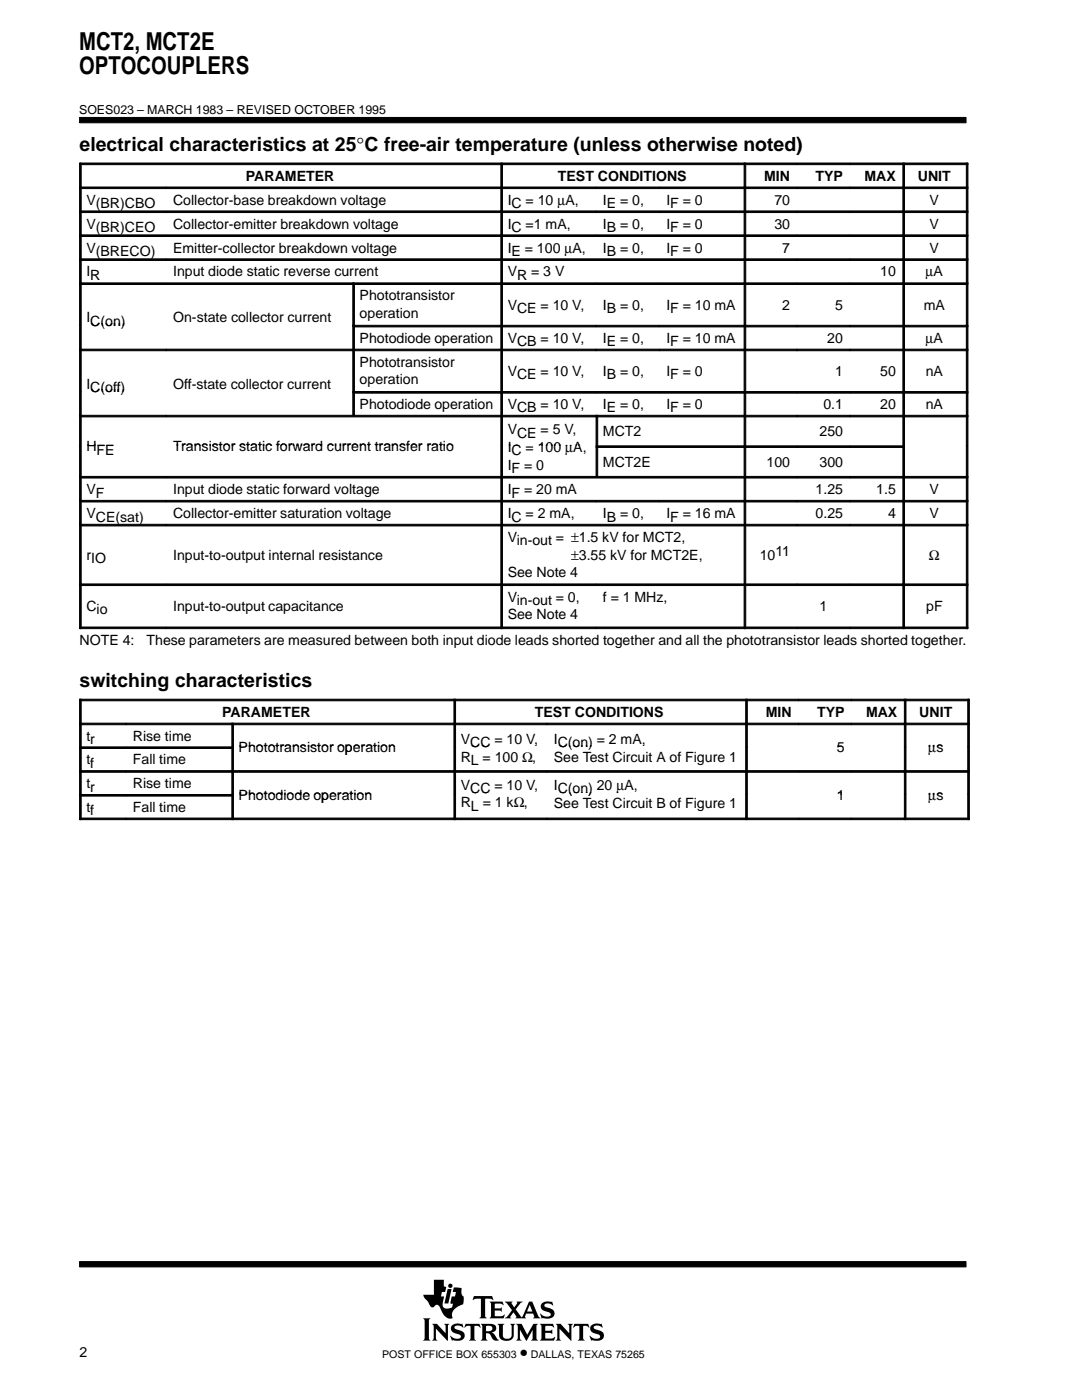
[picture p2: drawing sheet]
<svg xmlns="http://www.w3.org/2000/svg" width="216mm" height="279mm" viewBox="0 0 216 279" stroke-linecap="round" stroke-linejoin="round" font-family="sans-serif">
<g fill="#000" stroke="#000" stroke-width=".2">
<path d="M15.9 23.4h176.9v1.1h-176.9z" fill-rule="evenodd"/>
<path d="M15.9 251.8h176.9v1h-176.9z" fill-rule="evenodd"/>
</g>
<g fill="#000">
<path d="M89.3 257.3h.8l-.6 2.8h-.8z"/>
<path d="M84.4 263.1h1.5l-.3 .3v3.8l.3 .3h-1.5l.3-.5v-3.4z" fill-rule="evenodd"/>
<path d="M86.2 264.2h1l1.7 1.9v-1.5l-.3-.4h1.1l-.3 .3v3.1l-2.4-2.4v1.9l.3 .4h-1.1l.3-.5v-2.3z" fill-rule="evenodd"/>
<path d="M86.6 255.4h2v1.3l.4 .2-.2 .9h-.6l-.2 .9h.6l-.2 1.1a1.11 1.11 0 0 0 .3 1.3l.6 .1 .9-.3 .2-.7-.5-.1 .2-1.4h.7l.2-.9h-.7l.3-.9 1.5 .2v.9l.1 .5 .3 .2v1a.54 .54 0 0 1-.4 .7l-.4 .2a2.35 2.35 0 0 0-1.5 1.6v.4a.29 .29 0 0 1 .1 .3 .29 .29 0 0 1-.2 .2l-.1 .1a2.21 2.21 0 0 1-2-1.9l-.1-.1a.68 .68 0 0 0-.5-.8 .68 .68 0 0 0-.8 .4 .88 .88 0 0 1-1.1-.8l-.8-1-.2-.6h2.1z" fill-rule="evenodd"/>
<path d="M90.2 264.5a2.17 2.17 0 0 1 1.9-.2l.1-.2 .3 .8-.8-.3h-.7a.36 .36 0 0 0-.3 .4 .36 .36 0 0 0 .4 .3l.3 .1a1.19 1.19 0 0 1 1.3 1.5l-.1 .1a1.23 1.23 0 0 1-1.1 .6l-1.1-.1-.2 .1-.4-1h.1a1.37 1.37 0 0 0 2.1 .2 .6 .6 0 0 0-.8-.6 1.08 1.08 0 0 1-1-.5 1.08 1.08 0 0 1 0-1.1z" fill-rule="evenodd"/>
<path d="M92.9 264.2h2.8l.2 .8-.5-.4h-.6l-.1 .1v2.4l.3 .4h-1.4l.2-.2 .1-.3v-2.3l-.7-.1-.6 .4z" fill-rule="evenodd"/>
<path d="M94.6 258.7h3.6l.2 .8-.7-.3-.9 .1v3.4l.3 .4h-1.4l.3-.4v-3.4l-1-.1-.7 .2z" fill-rule="evenodd"/>
<path d="M95.9 264.2h2.1a.85 .85 0 0 1 1 .8 .85 .85 0 0 1-.9 .9l.4 .3 .7 1 .4 .2-.2 .1a1.11 1.11 0 0 1-1.4-.9l-.3-.4-.7-.1v1l.3 .4h-1.4l.3-.5v-2.3z" fill-rule="evenodd"/>
<path d="M97.7 259.8h2.6l.2 .7-.7-.3h-1.1v.9h1.1l.3-.2v.9l-.3-.2-1.1-.1v1.1l.1 .1h1.3l.5-.4 .1 .1-.2 .7h-2.8l.3-.6v-2.2z" fill-rule="evenodd"/>
<path d="M99.3 264.2h1.3l-.3 .3 .1 2.2 .2 .4 .8 .1a.73 .73 0 0 0 .7-.8v-1.9l-.3-.3h1l-.3 .3v2a1.56 1.56 0 0 1-1.3 1.1 1.56 1.56 0 0 1-1.5-.6l-.1-2.5z" fill-rule="evenodd"/>
<path d="M103 264.2h1.1l1.1 2.2 1.2-2.2h.9l-.3 .4v2.5l.4 .4h-1.4l.3-.4v-1.7l-1.3 2.2-1.3-2.3v1.8l.4 .4h-1.1l.3-.5v-2.3z" fill-rule="evenodd"/>
<path d="M100.7 259.8h1.6l-.2 .4 .5 .7 .6-.8-.1-.3h1.2l-.5 .3-.9 1.2 1 1.5a.22 .22 0 0 0 .3 0 .22 .22 0 0 0 .1-.2l1.3-2.8h.6l1.2 2.8 .4 .5-1.4-.1a.24 .24 0 0 0 .2-.1 .24 .24 0 0 0 0-.3l-.2-.4h-1.4l-.3 .6 .3 .3h-2.2l.2-.4-.5-.8-.7 .9 .2 .3h-1.3l.5-.4 1-1.2z" fill-rule="evenodd"/>
<path d="M108.1 260.2l.1-.1a1.87 1.87 0 0 1 1.4-.3l.4 .1 .2-.2 .2 .8-1.1-.4a.44 .44 0 0 0-.7 .4 .44 .44 0 0 0 .6 .4 1.34 1.34 0 0 1 1.4 1.4 1.13 1.13 0 0 1-1.1 .9l-.8-.1a.37 .37 0 0 0-.6 .1l-.3-1 .1-.1 .6 .5 .8 .2a.47 .47 0 0 0 .6-.5 .47 .47 0 0 0-.5-.5h-.2a1.11 1.11 0 0 1-1.2-1.6z" fill-rule="evenodd"/>
<path d="M107.7 264.2h2.6l.2 .8-.6-.4-1.1 .1v.9h1l.4-.3v.9l-.3-.2h-1.1v1.1h1.4l.5-.3-.2 .7h-2.8l.3-.5v-2.3z" fill-rule="evenodd"/>
<path d="M110.9 264.2h1l1.7 1.9v-1.5l-.3-.4h1l-.3 .4v3l-2.4-2.4v1.9l.3 .4h-1l.3-.4v-2.5z" fill-rule="evenodd"/>
<path d="M114.6 264.2h2.8l.2 .8-.5-.4h-.6l-.1 .1v2.4l.3 .4h-1.4l.3-.4v-2.4l-.1-.1h-.6l-.6 .4z" fill-rule="evenodd"/>
<path d="M118 264.5a2.12 2.12 0 0 1 1.9-.2l.1-.2 .3 .8-.8-.3h-.7a.35 .35 0 0 0-.3 .2 .35 .35 0 0 0 .2 .4l.5 .2a1.16 1.16 0 0 1 1.2 1.6 1.23 1.23 0 0 1-1.1 .6l-1.1-.1-.2 .1-.4-1 .9 .5 .7 .1a.47 .47 0 0 0 .6-.5 .47 .47 0 0 0-.6-.4 1.29 1.29 0 0 1-1.4-1.5z" fill-rule="evenodd"/>
<circle cx="89.9" cy="256.6" r=".43"/>
</g>
<g fill="#fff">
<path d="M105.7 260.4l.5 1.3h-1z"/>
<path d="M97 264.7l.6-.1a.56 .56 0 0 1 .7 .5 .56 .56 0 0 1-.7 .6h-.6z" fill-rule="evenodd"/>
</g>
<g fill="#000" stroke="#000" stroke-width=".2">
<path d="M15.9 32.5h.3v4.8h-.3z" fill-rule="evenodd"/>
<path d="M15.9 32.5h84v.4h-84z" fill-rule="evenodd"/>
<path d="M15.9 37.3h.3v4.8h-.3z" fill-rule="evenodd"/>
<path d="M15.9 37.3h17.3v.3h-17.3z" fill-rule="evenodd"/>
<path d="M33.2 37.3h66.7v.3h-66.7z" fill-rule="evenodd"/>
<path d="M99.9 32.5h.4v4.8h-.4z" fill-rule="evenodd"/>
<path d="M99.9 32.5h48.6v.4h-48.6z" fill-rule="evenodd"/>
<path d="M99.9 37.3h.4v4.8h-.4z" fill-rule="evenodd"/>
<path d="M99.9 37.3h19v.3h-19z" fill-rule="evenodd"/>
<path d="M118.9 37.3h12.7v.3h-12.7z" fill-rule="evenodd"/>
<path d="M131.6 37.3h16.9v.3h-16.9z" fill-rule="evenodd"/>
<path d="M148.5 32.5h.3v4.8h-.3z" fill-rule="evenodd"/>
<path d="M148.5 32.5h10.5v.4h-10.5z" fill-rule="evenodd"/>
<path d="M148.5 37.3h.3v4.8h-.3z" fill-rule="evenodd"/>
<path d="M148.5 37.3h10.5v.3h-10.5z" fill-rule="evenodd"/>
<path d="M159 32.5h10.6v.4h-10.6z" fill-rule="evenodd"/>
<path d="M159 37.3h10.6v.3h-10.6z" fill-rule="evenodd"/>
<path d="M169.6 32.5h10.5v.4h-10.5z" fill-rule="evenodd"/>
<path d="M169.6 37.3h10.5v.3h-10.5z" fill-rule="evenodd"/>
<path d="M180.2 32.5h.3v4.8h-.3z" fill-rule="evenodd"/>
<path d="M180.2 32.5h12.9v.4h-12.9z" fill-rule="evenodd"/>
<path d="M180.2 37.3h.3v4.8h-.3z" fill-rule="evenodd"/>
<path d="M180.2 37.3h12.9v.3h-12.9z" fill-rule="evenodd"/>
<path d="M192.8 32.5h.3v4.8h-.3z" fill-rule="evenodd"/>
<path d="M192.8 37.3h.3v4.8h-.3z" fill-rule="evenodd"/>
<path d="M15.9 42.1h.3v4.8h-.3z" fill-rule="evenodd"/>
<path d="M15.9 42.1h17.3v.3h-17.3z" fill-rule="evenodd"/>
<path d="M15.9 46.9h.3v4.7h-.3z" fill-rule="evenodd"/>
<path d="M15.9 46.9h17.3v.3h-17.3z" fill-rule="evenodd"/>
<path d="M15.9 51.7h.3v4.7h-.3z" fill-rule="evenodd"/>
<path d="M15.9 51.7h17.3v.3h-17.3z" fill-rule="evenodd"/>
<path d="M15.9 56.5h.3v8.4h-.3z" fill-rule="evenodd"/>
<path d="M15.9 56.5h17.3v.3h-17.3z" fill-rule="evenodd"/>
<path d="M33.2 42.1h66.7v.3h-66.7z" fill-rule="evenodd"/>
<path d="M33.2 46.9h66.7v.3h-66.7z" fill-rule="evenodd"/>
<path d="M33.2 51.7h66.7v.3h-66.7z" fill-rule="evenodd"/>
<path d="M33.2 56.5h37.2v.3h-37.2z" fill-rule="evenodd"/>
<path d="M70.4 56.5h.3v8.4h-.3z" fill-rule="evenodd"/>
<path d="M70.4 56.5h29.5v.3h-29.5z" fill-rule="evenodd"/>
<path d="M99.9 42.1h.4v4.8h-.4z" fill-rule="evenodd"/>
<path d="M99.9 42.1h19v.3h-19z" fill-rule="evenodd"/>
<path d="M99.9 46.9h.4v4.7h-.4z" fill-rule="evenodd"/>
<path d="M99.9 46.9h19v.3h-19z" fill-rule="evenodd"/>
<path d="M99.9 51.7h.4v4.7h-.4z" fill-rule="evenodd"/>
<path d="M99.9 51.7h48.6v.3h-48.6z" fill-rule="evenodd"/>
<path d="M99.9 56.5h.4v8.4h-.4z" fill-rule="evenodd"/>
<path d="M99.9 56.5h19v.3h-19z" fill-rule="evenodd"/>
<path d="M118.9 42.1h12.7v.3h-12.7z" fill-rule="evenodd"/>
<path d="M118.9 46.9h12.7v.3h-12.7z" fill-rule="evenodd"/>
<path d="M118.9 56.5h12.7v.3h-12.7z" fill-rule="evenodd"/>
<path d="M131.6 42.1h16.9v.3h-16.9z" fill-rule="evenodd"/>
<path d="M131.6 46.9h16.9v.3h-16.9z" fill-rule="evenodd"/>
<path d="M131.6 56.5h16.9v.3h-16.9z" fill-rule="evenodd"/>
<path d="M148.5 42.1h.3v4.8h-.3z" fill-rule="evenodd"/>
<path d="M148.5 42.1h10.5v.3h-10.5z" fill-rule="evenodd"/>
<path d="M148.5 46.9h.3v4.7h-.3z" fill-rule="evenodd"/>
<path d="M148.5 46.9h10.5v.3h-10.5z" fill-rule="evenodd"/>
<path d="M148.5 51.7h.3v4.7h-.3z" fill-rule="evenodd"/>
<path d="M148.5 51.7h10.5v.3h-10.5z" fill-rule="evenodd"/>
<path d="M148.5 56.5h.3v8.4h-.3z" fill-rule="evenodd"/>
<path d="M148.5 56.5h10.5v.3h-10.5z" fill-rule="evenodd"/>
<path d="M159 42.1h10.6v.3h-10.6z" fill-rule="evenodd"/>
<path d="M159 46.9h10.6v.3h-10.6z" fill-rule="evenodd"/>
<path d="M159 51.7h10.6v.3h-10.6z" fill-rule="evenodd"/>
<path d="M159 56.5h10.6v.3h-10.6z" fill-rule="evenodd"/>
<path d="M169.6 42.1h10.5v.3h-10.5z" fill-rule="evenodd"/>
<path d="M169.6 46.9h10.5v.3h-10.5z" fill-rule="evenodd"/>
<path d="M169.6 51.7h10.5v.3h-10.5z" fill-rule="evenodd"/>
<path d="M169.6 56.5h10.5v.3h-10.5z" fill-rule="evenodd"/>
<path d="M180.2 42.1h.3v4.8h-.3z" fill-rule="evenodd"/>
<path d="M180.2 42.1h12.9v.3h-12.9z" fill-rule="evenodd"/>
<path d="M180.2 46.9h.3v4.7h-.3z" fill-rule="evenodd"/>
<path d="M180.2 46.9h12.9v.3h-12.9z" fill-rule="evenodd"/>
<path d="M180.2 51.7h.3v4.7h-.3z" fill-rule="evenodd"/>
<path d="M180.2 51.7h12.9v.3h-12.9z" fill-rule="evenodd"/>
<path d="M180.2 56.5h.3v8.4h-.3z" fill-rule="evenodd"/>
<path d="M180.2 56.5h12.9v.3h-12.9z" fill-rule="evenodd"/>
<path d="M192.8 42.1h.3v4.8h-.3z" fill-rule="evenodd"/>
<path d="M192.8 46.9h.3v4.7h-.3z" fill-rule="evenodd"/>
<path d="M192.8 51.7h.3v4.7h-.3z" fill-rule="evenodd"/>
<path d="M192.8 56.5h.3v8.4h-.3z" fill-rule="evenodd"/>
<path d="M15.9 64.9h.3v4.8h-.3z" fill-rule="evenodd"/>
<path d="M15.9 69.7h.3v8.4h-.3z" fill-rule="evenodd"/>
<path d="M15.9 69.7h17.3v.3h-17.3z" fill-rule="evenodd"/>
<path d="M15.9 78.1h.3v4.8h-.3z" fill-rule="evenodd"/>
<path d="M33.2 69.7h37.2v.3h-37.2z" fill-rule="evenodd"/>
<path d="M70.4 64.9h.3v4.8h-.3z" fill-rule="evenodd"/>
<path d="M70.4 64.9h29.5v.3h-29.5z" fill-rule="evenodd"/>
<path d="M70.4 69.7h.3v8.4h-.3z" fill-rule="evenodd"/>
<path d="M70.4 69.7h29.5v.3h-29.5z" fill-rule="evenodd"/>
<path d="M70.4 78.1h.3v4.8h-.3z" fill-rule="evenodd"/>
<path d="M70.4 78.1h29.5v.4h-29.5z" fill-rule="evenodd"/>
<path d="M99.9 64.9h.4v4.8h-.4z" fill-rule="evenodd"/>
<path d="M99.9 64.9h19v.3h-19z" fill-rule="evenodd"/>
<path d="M99.9 69.7h.4v8.4h-.4z" fill-rule="evenodd"/>
<path d="M99.9 69.7h19v.3h-19z" fill-rule="evenodd"/>
<path d="M99.9 78.1h.4v4.8h-.4z" fill-rule="evenodd"/>
<path d="M99.9 78.1h19v.4h-19z" fill-rule="evenodd"/>
<path d="M118.9 64.9h12.7v.3h-12.7z" fill-rule="evenodd"/>
<path d="M118.9 69.7h12.7v.3h-12.7z" fill-rule="evenodd"/>
<path d="M118.9 78.1h12.7v.4h-12.7z" fill-rule="evenodd"/>
<path d="M131.6 64.9h16.9v.3h-16.9z" fill-rule="evenodd"/>
<path d="M131.6 69.7h16.9v.3h-16.9z" fill-rule="evenodd"/>
<path d="M131.6 78.1h16.9v.4h-16.9z" fill-rule="evenodd"/>
<path d="M148.5 64.9h.3v4.8h-.3z" fill-rule="evenodd"/>
<path d="M148.5 64.9h10.5v.3h-10.5z" fill-rule="evenodd"/>
<path d="M148.5 69.7h.3v8.4h-.3z" fill-rule="evenodd"/>
<path d="M148.5 69.7h10.5v.3h-10.5z" fill-rule="evenodd"/>
<path d="M148.5 78.1h.3v4.8h-.3z" fill-rule="evenodd"/>
<path d="M148.5 78.1h10.5v.4h-10.5z" fill-rule="evenodd"/>
<path d="M159 64.9h10.6v.3h-10.6z" fill-rule="evenodd"/>
<path d="M159 69.7h10.6v.3h-10.6z" fill-rule="evenodd"/>
<path d="M159 78.1h10.6v.4h-10.6z" fill-rule="evenodd"/>
<path d="M169.6 64.9h10.5v.3h-10.5z" fill-rule="evenodd"/>
<path d="M169.6 69.7h10.5v.3h-10.5z" fill-rule="evenodd"/>
<path d="M169.6 78.1h10.5v.4h-10.5z" fill-rule="evenodd"/>
<path d="M180.2 64.9h.3v4.8h-.3z" fill-rule="evenodd"/>
<path d="M180.2 64.9h12.9v.3h-12.9z" fill-rule="evenodd"/>
<path d="M180.2 69.7h.3v8.4h-.3z" fill-rule="evenodd"/>
<path d="M180.2 69.7h12.9v.3h-12.9z" fill-rule="evenodd"/>
<path d="M180.2 78.1h.3v4.8h-.3z" fill-rule="evenodd"/>
<path d="M180.2 78.1h12.9v.4h-12.9z" fill-rule="evenodd"/>
<path d="M192.8 64.9h.3v4.8h-.3z" fill-rule="evenodd"/>
<path d="M192.8 69.7h.3v8.4h-.3z" fill-rule="evenodd"/>
<path d="M192.8 78.1h.3v4.8h-.3z" fill-rule="evenodd"/>
<path d="M15.9 82.9h.3v6.1h-.3z" fill-rule="evenodd"/>
<path d="M15.9 82.9h17.3v.3h-17.3z" fill-rule="evenodd"/>
<path d="M15.9 89h.3v6.1h-.3z" fill-rule="evenodd"/>
<path d="M15.9 95.1h.3v4.7h-.3z" fill-rule="evenodd"/>
<path d="M15.9 95.1h17.3v.3h-17.3z" fill-rule="evenodd"/>
<path d="M15.9 99.9h.3v4.7h-.3z" fill-rule="evenodd"/>
<path d="M15.9 99.9h17.3v.3h-17.3z" fill-rule="evenodd"/>
<path d="M33.2 82.9h66.7v.3h-66.7z" fill-rule="evenodd"/>
<path d="M33.2 95.1h66.7v.3h-66.7z" fill-rule="evenodd"/>
<path d="M33.2 99.9h66.7v.3h-66.7z" fill-rule="evenodd"/>
<path d="M99.9 82.9h.4v6.1h-.4z" fill-rule="evenodd"/>
<path d="M99.9 82.9h19v.3h-19z" fill-rule="evenodd"/>
<path d="M99.9 89h.4v6.1h-.4z" fill-rule="evenodd"/>
<path d="M99.9 95.1h.4v4.7h-.4z" fill-rule="evenodd"/>
<path d="M99.9 95.1h48.6v.3h-48.6z" fill-rule="evenodd"/>
<path d="M99.9 99.9h.4v4.7h-.4z" fill-rule="evenodd"/>
<path d="M99.9 99.9h19v.3h-19z" fill-rule="evenodd"/>
<path d="M118.9 82.9h.4v6.1h-.4z" fill-rule="evenodd"/>
<path d="M118.9 82.9h29.6v.3h-29.6z" fill-rule="evenodd"/>
<path d="M118.9 89h.4v6.1h-.4z" fill-rule="evenodd"/>
<path d="M118.9 89h29.6v.3h-29.6z" fill-rule="evenodd"/>
<path d="M118.9 99.9h12.7v.3h-12.7z" fill-rule="evenodd"/>
<path d="M131.6 99.9h16.9v.3h-16.9z" fill-rule="evenodd"/>
<path d="M148.5 82.9h.3v6.1h-.3z" fill-rule="evenodd"/>
<path d="M148.5 82.9h10.5v.3h-10.5z" fill-rule="evenodd"/>
<path d="M148.5 89h.3v6.1h-.3z" fill-rule="evenodd"/>
<path d="M148.5 89h10.5v.3h-10.5z" fill-rule="evenodd"/>
<path d="M148.5 95.1h.3v4.7h-.3z" fill-rule="evenodd"/>
<path d="M148.5 95.1h10.5v.3h-10.5z" fill-rule="evenodd"/>
<path d="M148.5 99.9h.3v4.7h-.3z" fill-rule="evenodd"/>
<path d="M148.5 99.9h10.5v.3h-10.5z" fill-rule="evenodd"/>
<path d="M159 82.9h10.6v.3h-10.6z" fill-rule="evenodd"/>
<path d="M159 89h10.6v.3h-10.6z" fill-rule="evenodd"/>
<path d="M159 95.1h10.6v.3h-10.6z" fill-rule="evenodd"/>
<path d="M159 99.9h10.6v.3h-10.6z" fill-rule="evenodd"/>
<path d="M169.6 82.9h10.5v.3h-10.5z" fill-rule="evenodd"/>
<path d="M169.6 89h10.5v.3h-10.5z" fill-rule="evenodd"/>
<path d="M169.6 95.1h10.5v.3h-10.5z" fill-rule="evenodd"/>
<path d="M169.6 99.9h10.5v.3h-10.5z" fill-rule="evenodd"/>
<path d="M180.2 82.9h.3v6.1h-.3z" fill-rule="evenodd"/>
<path d="M180.2 82.9h12.9v.3h-12.9z" fill-rule="evenodd"/>
<path d="M180.2 89h.3v6.1h-.3z" fill-rule="evenodd"/>
<path d="M180.2 95.1h.3v4.7h-.3z" fill-rule="evenodd"/>
<path d="M180.2 95.1h12.9v.3h-12.9z" fill-rule="evenodd"/>
<path d="M180.2 99.9h.3v4.7h-.3z" fill-rule="evenodd"/>
<path d="M180.2 99.9h12.9v.3h-12.9z" fill-rule="evenodd"/>
<path d="M192.8 82.9h.3v6.1h-.3z" fill-rule="evenodd"/>
<path d="M192.8 89h.3v6.1h-.3z" fill-rule="evenodd"/>
<path d="M192.8 95.1h.3v4.7h-.3z" fill-rule="evenodd"/>
<path d="M192.8 99.9h.3v4.7h-.3z" fill-rule="evenodd"/>
<path d="M15.9 104.6h.3v11.9h-.3z" fill-rule="evenodd"/>
<path d="M15.9 104.6h17.3v.4h-17.3z" fill-rule="evenodd"/>
<path d="M15.9 116.5h.3v9h-.3z" fill-rule="evenodd"/>
<path d="M15.9 116.5h17.3v.4h-17.3z" fill-rule="evenodd"/>
<path d="M33.2 104.6h66.7v.4h-66.7z" fill-rule="evenodd"/>
<path d="M33.2 116.5h66.7v.4h-66.7z" fill-rule="evenodd"/>
<path d="M99.9 104.6h.4v11.9h-.4z" fill-rule="evenodd"/>
<path d="M99.9 104.6h48.6v.4h-48.6z" fill-rule="evenodd"/>
<path d="M99.9 116.5h.4v9h-.4z" fill-rule="evenodd"/>
<path d="M99.9 116.5h19v.4h-19z" fill-rule="evenodd"/>
<path d="M118.9 116.5h29.6v.4h-29.6z" fill-rule="evenodd"/>
<path d="M148.5 104.6h.3v11.9h-.3z" fill-rule="evenodd"/>
<path d="M148.5 104.6h10.5v.4h-10.5z" fill-rule="evenodd"/>
<path d="M148.5 116.5h.3v9h-.3z" fill-rule="evenodd"/>
<path d="M148.5 116.5h10.5v.4h-10.5z" fill-rule="evenodd"/>
<path d="M159 104.6h10.6v.4h-10.6z" fill-rule="evenodd"/>
<path d="M159 116.5h10.6v.4h-10.6z" fill-rule="evenodd"/>
<path d="M169.6 104.6h10.5v.4h-10.5z" fill-rule="evenodd"/>
<path d="M169.6 116.5h10.5v.4h-10.5z" fill-rule="evenodd"/>
<path d="M180.2 104.6h.3v11.9h-.3z" fill-rule="evenodd"/>
<path d="M180.2 104.6h12.9v.4h-12.9z" fill-rule="evenodd"/>
<path d="M180.2 116.5h.3v9h-.3z" fill-rule="evenodd"/>
<path d="M180.2 116.5h12.9v.4h-12.9z" fill-rule="evenodd"/>
<path d="M192.8 104.6h.3v11.9h-.3z" fill-rule="evenodd"/>
<path d="M192.8 116.5h.3v9h-.3z" fill-rule="evenodd"/>
<path d="M15.9 125.1h17.3v.4h-17.3z" fill-rule="evenodd"/>
<path d="M15.9 139.5h.3v4.8h-.3z" fill-rule="evenodd"/>
<path d="M15.9 139.5h74.7v.4h-74.7z" fill-rule="evenodd"/>
<path d="M33.2 125.1h66.7v.4h-66.7z" fill-rule="evenodd"/>
<path d="M90.6 139.5h.3v4.8h-.3z" fill-rule="evenodd"/>
<path d="M90.6 139.5h58.2v.4h-58.2z" fill-rule="evenodd"/>
<path d="M99.9 125.1h19v.4h-19z" fill-rule="evenodd"/>
<path d="M118.9 125.1h29.6v.4h-29.6z" fill-rule="evenodd"/>
<path d="M148.5 125.1h10.5v.4h-10.5z" fill-rule="evenodd"/>
<path d="M148.8 139.5h.3v4.8h-.3z" fill-rule="evenodd"/>
<path d="M148.8 139.5h10.5v.4h-10.5z" fill-rule="evenodd"/>
<path d="M159 125.1h10.6v.4h-10.6z" fill-rule="evenodd"/>
<path d="M159.4 139.5h10.5v.4h-10.5z" fill-rule="evenodd"/>
<path d="M169.6 125.1h10.5v.4h-10.5z" fill-rule="evenodd"/>
<path d="M169.9 139.5h10.5v.4h-10.5z" fill-rule="evenodd"/>
<path d="M180.2 125.1h12.9v.4h-12.9z" fill-rule="evenodd"/>
<path d="M180.5 139.5h.3v4.8h-.3z" fill-rule="evenodd"/>
<path d="M180.5 139.5h12.9v.4h-12.9z" fill-rule="evenodd"/>
<path d="M193.1 139.5h.3v4.8h-.3z" fill-rule="evenodd"/>
<path d="M15.9 144.3h.3v4.7h-.3z" fill-rule="evenodd"/>
<path d="M15.9 144.3h9.2v.3h-9.2z" fill-rule="evenodd"/>
<path d="M15.9 149.1h.3v4.7h-.3z" fill-rule="evenodd"/>
<path d="M15.9 149.1h9.2v.3h-9.2z" fill-rule="evenodd"/>
<path d="M15.9 153.8h.3v4.7h-.3z" fill-rule="evenodd"/>
<path d="M15.9 153.8h9.2v.3h-9.2z" fill-rule="evenodd"/>
<path d="M15.9 158.6h.3v5h-.3z" fill-rule="evenodd"/>
<path d="M15.9 158.6h9.2v.3h-9.2z" fill-rule="evenodd"/>
<path d="M25.2 144.3h21v.3h-21z" fill-rule="evenodd"/>
<path d="M25.2 149.1h21v.3h-21z" fill-rule="evenodd"/>
<path d="M25.2 153.8h21v.3h-21z" fill-rule="evenodd"/>
<path d="M25.2 158.6h21v.3h-21z" fill-rule="evenodd"/>
<path d="M46.3 144.3h.3v4.7h-.3z" fill-rule="evenodd"/>
<path d="M46.3 144.3h44.3v.3h-44.3z" fill-rule="evenodd"/>
<path d="M46.3 149.1h.3v4.7h-.3z" fill-rule="evenodd"/>
<path d="M46.3 153.8h.3v4.7h-.3z" fill-rule="evenodd"/>
<path d="M46.3 153.8h44.3v.3h-44.3z" fill-rule="evenodd"/>
<path d="M46.3 158.6h.3v5h-.3z" fill-rule="evenodd"/>
<path d="M90.6 144.3h.3v4.7h-.3z" fill-rule="evenodd"/>
<path d="M90.6 144.3h18.5v.3h-18.5z" fill-rule="evenodd"/>
<path d="M90.6 149.1h.3v4.7h-.3z" fill-rule="evenodd"/>
<path d="M90.6 153.8h.3v4.7h-.3z" fill-rule="evenodd"/>
<path d="M90.6 153.8h18.5v.3h-18.5z" fill-rule="evenodd"/>
<path d="M90.6 158.6h.3v5h-.3z" fill-rule="evenodd"/>
<path d="M109.1 144.3h39.7v.3h-39.7z" fill-rule="evenodd"/>
<path d="M109.1 153.8h39.7v.3h-39.7z" fill-rule="evenodd"/>
<path d="M148.8 144.3h.3v4.7h-.3z" fill-rule="evenodd"/>
<path d="M148.8 144.3h10.5v.3h-10.5z" fill-rule="evenodd"/>
<path d="M148.8 149.1h.3v4.7h-.3z" fill-rule="evenodd"/>
<path d="M148.8 153.8h.3v4.7h-.3z" fill-rule="evenodd"/>
<path d="M148.8 153.8h10.5v.3h-10.5z" fill-rule="evenodd"/>
<path d="M148.8 158.6h.3v5h-.3z" fill-rule="evenodd"/>
<path d="M159.4 144.3h10.5v.3h-10.5z" fill-rule="evenodd"/>
<path d="M159.4 153.8h10.5v.3h-10.5z" fill-rule="evenodd"/>
<path d="M169.9 144.3h10.5v.3h-10.5z" fill-rule="evenodd"/>
<path d="M169.9 153.8h10.5v.3h-10.5z" fill-rule="evenodd"/>
<path d="M180.5 144.3h.3v4.7h-.3z" fill-rule="evenodd"/>
<path d="M180.5 144.3h12.9v.3h-12.9z" fill-rule="evenodd"/>
<path d="M180.5 149.1h.3v4.7h-.3z" fill-rule="evenodd"/>
<path d="M180.5 153.8h.3v4.7h-.3z" fill-rule="evenodd"/>
<path d="M180.5 153.8h12.9v.3h-12.9z" fill-rule="evenodd"/>
<path d="M180.5 158.6h.3v5h-.3z" fill-rule="evenodd"/>
<path d="M193.1 144.3h.3v4.7h-.3z" fill-rule="evenodd"/>
<path d="M193.1 149.1h.3v4.7h-.3z" fill-rule="evenodd"/>
<path d="M193.1 153.8h.3v4.7h-.3z" fill-rule="evenodd"/>
<path d="M193.1 158.6h.3v5h-.3z" fill-rule="evenodd"/>
<path d="M15.9 163.3h9.2v.3h-9.2z" fill-rule="evenodd"/>
<path d="M25.2 163.3h21v.3h-21z" fill-rule="evenodd"/>
<path d="M46.3 163.3h44.3v.3h-44.3z" fill-rule="evenodd"/>
<path d="M90.6 163.3h18.5v.3h-18.5z" fill-rule="evenodd"/>
<path d="M109.1 163.3h39.7v.3h-39.7z" fill-rule="evenodd"/>
<path d="M148.8 163.3h10.5v.3h-10.5z" fill-rule="evenodd"/>
<path d="M159.4 163.3h10.5v.3h-10.5z" fill-rule="evenodd"/>
<path d="M169.9 163.3h10.5v.3h-10.5z" fill-rule="evenodd"/>
<path d="M180.5 163.3h12.9v.3h-12.9z" fill-rule="evenodd"/>
</g>
<g font-size="4.9">
<text x="15.8" y="9.9">MCT2, MCT2E</text>
<text x="15.8" y="14.8">OPTOCOUPLERS</text>
</g>
<g font-size="3.9">
<text x="15.9" y="30.2">electrical characteristics at 25°C free-air temperature (unless otherwise noted)</text>
<text x="15.9" y="137.2">switching characteristics</text>
</g>
<text font-size="3.5" x="103.7" y="271">•</text>
<g font-size="2.8">
<text x="17.2" y="40.8">V(BR)CBO</text>
<text x="34.5" y="40.8">Collector-base breakdown voltage</text>
<text x="49.1" y="36.1">PARAMETER</text>
<text x="101.3" y="40.8">IC = 10 µA,</text>
<text x="111.3" y="36.1">TEST CONDITIONS</text>
<text x="120.3" y="40.8">IE = 0,</text>
<text x="133" y="40.8">IF = 0</text>
<text x="152.5" y="36.1">MIN</text>
<text x="154.5" y="40.8">70</text>
<text x="162.7" y="36.1">TYP</text>
<text x="172.5" y="36.1">MAX</text>
<text x="183.1" y="36.1">UNIT</text>
<text x="185.5" y="40.8">V</text>
<text x="17.2" y="45.6">V(BR)CEO</text>
<text x="34.5" y="45.6">Collector-emitter breakdown voltage</text>
<text x="101.3" y="45.6">IC =1 mA,</text>
<text x="120.3" y="45.6">IB = 0,</text>
<text x="133" y="45.6">IF = 0</text>
<text x="154.5" y="45.6">30</text>
<text x="185.5" y="45.6">V</text>
<text x="17.2" y="50.4">V(BRECO)</text>
<text x="34.5" y="50.4">Emitter-collector breakdown voltage</text>
<text x="101.3" y="50.4">IE = 100 µA,</text>
<text x="120.3" y="50.4">IB = 0,</text>
<text x="133" y="50.4">IF = 0</text>
<text x="156.1" y="50.4">7</text>
<text x="185.5" y="50.4">V</text>
<text x="17.2" y="55.2">IR</text>
<text x="34.5" y="55.2">Input diode static reverse current</text>
<text x="71.8" y="59.9">Phototransistor</text>
<text x="101.3" y="55.2">VR = 3 V</text>
<text x="175.6" y="55.2">10</text>
<text x="184.7" y="55.2">µA</text>
<text x="17.2" y="64.3">IC(on)</text>
<text x="18" y="65">C(on)</text>
<text x="34.5" y="64.3">On-state collector current</text>
<text x="71.8" y="63.5">operation</text>
<text x="101.3" y="61.8">VCE = 10 V,</text>
<text x="120.3" y="61.8">IB = 0,</text>
<text x="133" y="61.8">IF = 10 mA</text>
<text x="156.1" y="61.8">2</text>
<text x="166.6" y="61.8">5</text>
<text x="184.3" y="61.8">mA</text>
<text x="71.8" y="68.4">Photodiode operation</text>
<text x="101.3" y="68.4">VCB = 10 V,</text>
<text x="120.3" y="68.4">IE = 0,</text>
<text x="133" y="68.4">IF = 10 mA</text>
<text x="165.1" y="68.4">20</text>
<text x="184.7" y="68.4">µA</text>
<text x="17.2" y="77.6">IC(off)</text>
<text x="34.5" y="77.6">Off-state collector current</text>
<text x="71.8" y="73.2">Phototransistor</text>
<text x="71.8" y="76.7">operation</text>
<text x="101.3" y="75">VCE = 10 V,</text>
<text x="120.3" y="75">IB = 0,</text>
<text x="133" y="75">IF = 0</text>
<text x="166.6" y="75">1</text>
<text x="175.6" y="75">50</text>
<text x="184.7" y="75">nA</text>
<text x="18" y="78.2">C(off)</text>
<text x="71.8" y="81.6">Photodiode operation</text>
<text x="101.3" y="81.6">VCB = 10 V,</text>
<text x="120.3" y="81.6">IE = 0,</text>
<text x="133" y="81.6">IF = 0</text>
<text x="164.3" y="81.6">0.1</text>
<text x="175.6" y="81.6">20</text>
<text x="184.7" y="81.6">nA</text>
<text x="101.3" y="86.7">VCE = 5 V,</text>
<text x="120.3" y="87">MCT2</text>
<text x="163.5" y="87">250</text>
<text x="17.2" y="90.1">HFE</text>
<text x="34.5" y="90.1">Transistor static forward current transfer ratio</text>
<text x="101.3" y="93.7">IF = 0</text>
<text x="101.3" y="90.2">IC</text>
<text x="101.3" y="90.2">IC = 100 µA,</text>
<text x="107.3" y="90.2">100 µA</text>
<text x="120.3" y="93.1">MCT2E</text>
<text x="153" y="93.1">100</text>
<text x="163.5" y="93.1">300</text>
<text x="17.2" y="98.6">VF</text>
<text x="34.5" y="98.6">Input diode static forward voltage</text>
<text x="101.3" y="98.6">IF = 20 mA</text>
<text x="162.7" y="98.6">1.25</text>
<text x="174.9" y="98.6">1.5</text>
<text x="185.5" y="98.6">V</text>
<text x="17.2" y="103.4">VCE(sat)</text>
<text x="34.5" y="103.4">Collector-emitter saturation voltage</text>
<text x="101.3" y="103.4">IC = 2 mA,</text>
<text x="120.3" y="103.4">IB = 0,</text>
<text x="133" y="103.4">IF = 16 mA</text>
<text x="162.7" y="103.4">0.25</text>
<text x="177.2" y="103.4">4</text>
<text x="185.5" y="103.4">V</text>
<text x="17.2" y="111.7">rIO</text>
<text x="34.5" y="111.7">Input-to-output internal resistance</text>
<text x="101.3" y="108.2">Vin-out = ±1.5 kV for MCT2,</text>
<text x="114" y="111.7">±3.55 kV for MCT2E,</text>
<text x="151.6" y="111.7">1011</text>
<text x="185.4" y="111.7">Ω</text>
<text x="101.3" y="115.2">See Note 4</text>
<text x="17.2" y="121.9">Cio</text>
<text x="34.5" y="121.9">Input-to-output capacitance</text>
<text x="101.3" y="120.1">Vin-out = 0,</text>
<text x="101.3" y="123.6">See Note 4</text>
<text x="120.3" y="120.1">f = 1 MHz,</text>
<text x="163.5" y="121.9">1</text>
<text x="184.8" y="121.9">pF</text>
<text x="15.9" y="128.6">NOTE 4:</text>
<text x="29.2" y="128.6">These parameters are measured between both input diode leads shorted together and all the phototransistor leads shorted together.</text>
<text x="44.3" y="143.1">PARAMETER</text>
<text x="106.7" y="143.1">TEST CONDITIONS</text>
<text x="152.8" y="143.1">MIN</text>
<text x="163" y="143.1">TYP</text>
<text x="172.8" y="143.1">MAX</text>
<text x="183.4" y="143.1">UNIT</text>
<text x="17.2" y="147.8">tr</text>
<text x="26.5" y="147.8">Rise time</text>
<text x="91.9" y="148.5">VCC = 10 V,,</text>
<text x="93.8" y="149.2">CC</text>
<text x="110.5" y="148.5">IC(on) = 2 mA,,</text>
<text x="111.3" y="149.2">C(on)</text>
<text x="17.2" y="152.5">tf</text>
<text x="26.5" y="152.5">Fall time</text>
<text x="47.6" y="150.2">Phototransistor operation</text>
<text x="91.9" y="152">RL = 100 Ω,</text>
<text x="110.5" y="152.1">See Test Circuit A of Figure 1</text>
<text x="167" y="150.2">5</text>
<text x="185.2" y="150.2">µs</text>
<text x="17.2" y="157.3">tr</text>
<text x="17.2" y="162">tf</text>
<text x="26.5" y="157.3">Rise time</text>
<text x="26.5" y="162">Fall time</text>
<text x="47.6" y="159.6">Photodiode operation</text>
<text x="91.9" y="157.6">VCC = 10 V,</text>
<text x="91.9" y="161.1">RL = 1 kΩ,</text>
<text x="93.8" y="158.3">CC</text>
<text x="110.5" y="157.6">IC(on) 20 µA,</text>
<text x="110.5" y="161.3">See Test Circuit B of Figure 1</text>
<text x="111.3" y="158.3">C(on)</text>
<text x="123" y="157.6">µ</text>
<text x="167" y="159.6">1</text>
<text x="185.2" y="159.6">µs</text>
<text x="15.9" y="270.7">2</text>
</g>
<text font-size="2.5" x="15.8" y="22.7">SOES023 – MARCH 1983 – REVISED OCTOBER 1995</text>
<g font-size="2.1">
<text x="76.3" y="271">POST OFFICE BOX 655303</text>
<text x="105.9" y="271">DALLAS, TEXAS 75265</text>
</g>
</svg>
